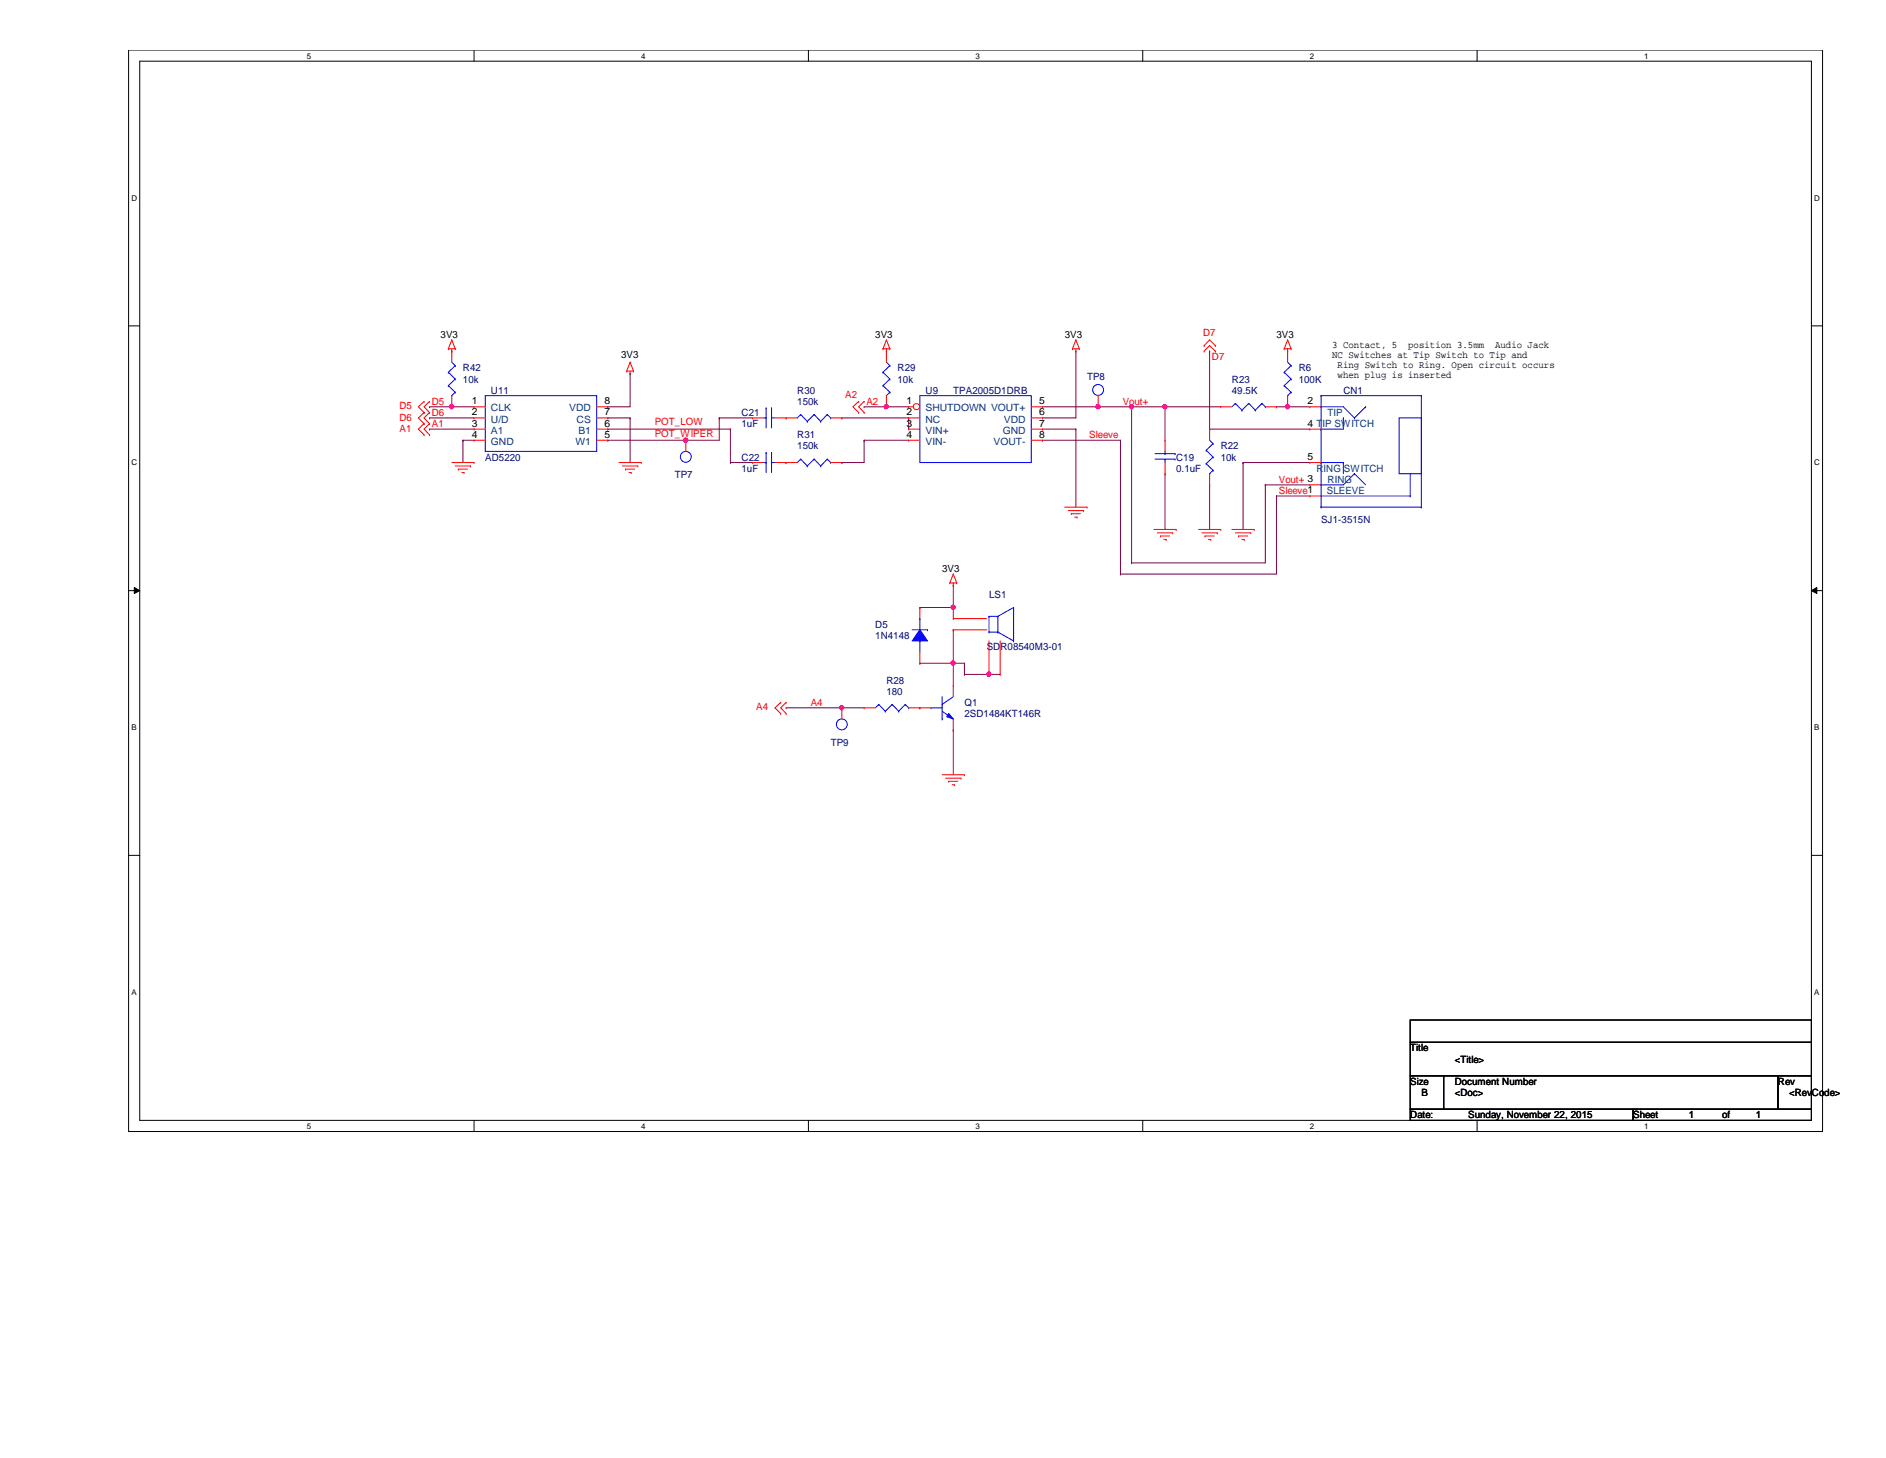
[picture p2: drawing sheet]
<svg xmlns="http://www.w3.org/2000/svg" width="279mm" height="216mm" viewBox="0 0 279 216" stroke-linecap="round" stroke-linejoin="round" font-family="sans-serif">
<path d="M19.1 7.4h250.9v160.2h-250.9zM20.7 9.1h247.7v156.8h-247.7z" fill="none" stroke="#000" stroke-width=".15"/>
<g fill="#fff">
<path d="M45.5 7.6h.6v1.3h-.6z"/>
<path d="M45.5 166.1h.6v1.3h-.6z"/>
</g>
<path d="M70.2 7.4v1.7M70.2 165.9v1.7" fill="none" stroke="#000" stroke-width=".15"/>
<g fill="#fff">
<path d="M95 7.6h.6v1.3h-.6z"/>
<path d="M95 166.1h.6v1.3h-.6z"/>
</g>
<path d="M119.8 7.4v1.7M119.8 165.9v1.7" fill="none" stroke="#000" stroke-width=".15"/>
<g fill="#fff">
<path d="M144.5 7.6h.6v1.3h-.6z"/>
<path d="M144.5 166.1h.6v1.3h-.6z"/>
</g>
<path d="M169.3 7.4v1.7M169.3 165.9v1.7" fill="none" stroke="#000" stroke-width=".15"/>
<g fill="#fff">
<path d="M194.1 7.6h.5v1.3h-.5z"/>
<path d="M194.1 166.1h.5v1.3h-.5z"/>
</g>
<path d="M218.8 7.4v1.7M218.8 165.9v1.7" fill="none" stroke="#000" stroke-width=".15"/>
<g fill="#fff">
<path d="M243.6 7.6h.6v1.3h-.6z"/>
<path d="M243.6 166.1h.6v1.3h-.6z"/>
<path d="M19.5 28.7h.8v1.3h-.8z"/>
<path d="M268.8 28.7h.8v1.3h-.8z"/>
<path d="M19.5 67.9h.8v1.3h-.8z"/>
<path d="M268.8 67.9h.8v1.3h-.8z"/>
</g>
<path d="M19.1 48.3h1.6M268.4 48.3h1.6" fill="none" stroke="#000" stroke-width=".15"/>
<g fill="#fff">
<path d="M19.5 107.1h.7v1.3h-.7z"/>
<path d="M268.8 107.1h.7v1.3h-.7z"/>
</g>
<path d="M19.1 87.5h1.6M19.9 87l.8 .5-.8 .4zM268.4 87.5l.8-.5v.9zM268.4 87.5h1.6" fill="none" stroke="#000" stroke-width=".15"/>
<path d="M19.9 87l.8 .5-.8 .4zM268.4 87.5l.8-.5v.9z" fill="#000"/>
<g fill="#fff">
<path d="M19.5 146.3h.7v1.3h-.7z"/>
<path d="M268.8 146.3h.7v1.3h-.7z"/>
</g>
<path d="M19.1 126.7h1.6M268.4 126.7h1.6" fill="none" stroke="#000" stroke-width=".15"/>
<path d="M136.3 98.2h.1M136.3 90h.1M136.3 98.2h4.9M136.3 90h4.9M141.2 93.3h.1M141.2 98.2h.1M141.2 90h.1M141.2 86.7h.1M141.2 86.7v4.9M141.2 93.3v8.2M141.2 108.1h.1M141.2 108.1v6.6" fill="none" stroke="#800040" stroke-width=".15"/>
<circle cx="141.2" cy="89.9" r=".32" fill="#f0f"/>
<circle cx="141.2" cy="89.9" r=".32" fill="none" stroke="#f0f" stroke-width=".15"/>
<path d="M131.3 60.2h.1M131.3 60.2h3.3M116.5 104.8h.1M116.5 104.8h8.2" fill="none" stroke="#800040" stroke-width=".15"/>
<circle cx="131.3" cy="60.2" r=".32" fill="#f0f"/>
<circle cx="131.3" cy="60.2" r=".32" fill="none" stroke="#f0f" stroke-width=".15"/>
<g fill="none" stroke="#800040" stroke-width=".15">
<path d="M159.4 52h.1M159.4 52v9.9h-5M179.2 52h.1M179.2 52v11.5M90 63.5h.1M90 63.5h18.2M108.2 68.5h.1M108.2 63.5h.1M108.2 68.5h3.3M108.2 63.5v5M124.7 61.9h.1M124.7 61.9h9.9"/>
<path d="M128 65.2h.1M128 65.2h6.6M128 65.2v3.3M154.4 61.9h.1M154.4 63.5h.1M154.4 65.2h.1M154.4 60.2h.1M154.4 63.5h5M154.4 65.2h11.6M154.4 60.2h13.2M159.4 63.5h.1M159.4 63.5v11.6"/>
<path d="M162.7 60.2h.1"/>
</g>
<circle cx="162.7" cy="60.2" r=".32" fill="#f0f"/>
<circle cx="162.7" cy="60.2" r=".32" fill="none" stroke="#f0f" stroke-width=".15"/>
<path d="M172.6 60.2h.1M172.6 60.2h8.2" fill="none" stroke="#800040" stroke-width=".15"/>
<circle cx="172.6" cy="60.2" r=".32" fill="#f0f"/>
<circle cx="172.6" cy="60.2" r=".32" fill="none" stroke="#f0f" stroke-width=".15"/>
<path d="M172.6 60.2h.1M172.6 60.2v5M189.1 60.2h.1M189.1 60.2h5M190.8 60.2h.1" fill="none" stroke="#800040" stroke-width=".15"/>
<circle cx="190.7" cy="60.2" r=".32" fill="#f0f"/>
<circle cx="190.7" cy="60.2" r=".32" fill="none" stroke="#f0f" stroke-width=".15"/>
<g fill="none" stroke="#800040" stroke-width=".15">
<path d="M93.3 55.3h.1M93.3 55.3v4.9h-3.3M68.6 65.2h.1M68.6 65.2v3.3M68.6 65.2h1.6M90 60.2h.1M90 65.2h.1M90 65.2h11.6M106.6 61.9h.1M106.6 61.9h4.9M172.6 70.1h.1M172.6 70.1v8.3"/>
<path d="M179.2 63.5h.1M179.2 71.8h.1M179.2 63.5h14.9M179.2 71.8v6.6M184.2 68.5h.1M184.2 68.5h9.9M184.2 68.5v9.9M187.5 71.8h.1M187.5 71.8h6.6M189.1 73.4h.1M189.1 73.4h5"/>
</g>
<circle cx="101.6" cy="65.2" r=".32" fill="#f0f"/>
<circle cx="101.6" cy="65.2" r=".32" fill="none" stroke="#f0f" stroke-width=".15"/>
<path d="M63.6 63.5h.1M63.6 61.9h.1M63.6 63.5h6.6M63.6 61.9h6.6M90 61.9h.1M90 61.9h3.3M93.3 61.9h.1M93.3 61.9v6.6M141.2 98.2h.1M141.2 98.2h1.7" fill="none" stroke="#800040" stroke-width=".15"/>
<circle cx="141.2" cy="98.2" r=".32" fill="#f0f"/>
<circle cx="141.2" cy="98.2" r=".32" fill="none" stroke="#f0f" stroke-width=".15"/>
<path d="M142.9 99.9h.1M142.9 99.9h5.3M146.5 99.9h.1" fill="none" stroke="#800040" stroke-width=".15"/>
<circle cx="146.5" cy="99.8" r=".32" fill="#f0f"/>
<circle cx="146.5" cy="99.8" r=".32" fill="none" stroke="#f0f" stroke-width=".15"/>
<path d="M66.9 60.2h.1M66.9 60.2h3.3M142.9 98.2h.1M142.9 98.2v1.7" fill="none" stroke="#800040" stroke-width=".15"/>
<circle cx="66.9" cy="60.2" r=".32" fill="#f0f"/>
<circle cx="66.9" cy="60.2" r=".32" fill="none" stroke="#f0f" stroke-width=".15"/>
<path d="M63.6 60.2h.1M63.6 60.2h3.3M101.6 65.2h.1M101.6 65.2h5M124.7 104.8h.1M124.7 104.8h3.3" fill="none" stroke="#800040" stroke-width=".15"/>
<circle cx="124.7" cy="104.8" r=".32" fill="#f0f"/>
<circle cx="124.7" cy="104.8" r=".32" fill="none" stroke="#f0f" stroke-width=".15"/>
<g fill="none" stroke="#800040" stroke-width=".15">
<path d="M106.6 61.9h.1M106.6 61.9v3.3M124.7 68.5h.1M124.7 68.5h3.3M128 60.2h.1M128 60.2h3.3M134.6 61.9h.1M134.6 61.9v1.6M166 65.2h.1M166 65.2v19.8M167.6 60.2h.1M167.6 60.2v23.2"/>
<path d="M189.1 73.4h.1M189.1 73.4v11.6h-23.1M166 85h.1"/>
</g>
<circle cx="167.6" cy="60.2" r=".32" fill="#f0f"/>
<circle cx="167.6" cy="60.2" r=".32" fill="none" stroke="#f0f" stroke-width=".15"/>
<path d="M167.6 60.2h.1M167.6 60.2h5M187.5 71.8h.1M187.5 71.8v11.6h-19.9M167.6 83.4h.1" fill="none" stroke="#800040" stroke-width=".15"/>
<g fill="none" stroke="#f00" stroke-width=".15">
<path d="M62.8 59.4h.1M62.8 59.4l-.8 .8 .8 .9M63.6 59.4h.1M63.6 59.4l-.8 .8 .8 .9M66.4 51.6h.1M66.4 51.6h1M66.9 52h.1M66.9 50.3h.1M66.9 51.6v.4M66.9 50.3l-.5 1.3M66.9 50.3l.5 1.3M67.4 51.6h.1"/>
<path d="M92.8 54.9h.1M92.8 54.9h1.1M93.3 55.3h.1M93.3 53.6h.1M93.3 54.9v.4M93.3 53.6l-.5 1.3M93.3 53.6l.6 1.3M93.9 54.9h.1M127.2 59.4h.1M127.2 59.4l-.8 .8 .8 .9M128 59.4h.1M128 59.4l-.8 .8 .8 .9"/>
<path d="M130.8 51.6h.1M130.8 51.6h1M131.3 52h.1M131.3 50.3h.1M131.3 51.6v.4M131.3 50.3l-.5 1.3M131.3 50.3l.5 1.3M131.8 51.6h.1M158.9 51.6h.1M158.9 51.6h1M159.4 52h.1M159.4 50.3h.1"/>
<path d="M159.4 51.6v.4M159.4 50.3l-.5 1.3M159.4 50.3l.5 1.3M159.9 51.6h.1M178.4 51.2h.1M178.4 52h.1M178.4 51.2l.8-.9 .8 .9M178.4 52l.8-.8 .8 .8M180 51.2h.1M180 52h.1M190.2 51.6h.1M190.2 51.6h1.1"/>
<path d="M190.8 52h.1M190.8 50.3h.1M190.8 51.6v.4M190.8 50.3l-.6 1.3M190.8 50.3l.5 1.3M191.3 51.6h.1M62.8 61.1h.1M62.8 62.7h.1M62.8 64.4h.1M62.8 61.1l-.8 .8 .8 .8M62.8 62.7l-.8 .8 .8 .9M63.6 61.1h.1"/>
<path d="M63.6 62.7h.1M63.6 64.4h.1M63.6 61.1l-.8 .8 .8 .8M63.6 62.7l-.8 .8 .8 .9M66.9 68.5h3.3M67.4 69h2.3M67.9 69.5h.1M67.9 69.5h1.4M68.4 70h.3M68.7 70h.1M69.7 69h.1M70.2 68.5h.1"/>
<path d="M91.7 68.5h3.3M92.2 69h2.3M92.7 69.5h.1M92.7 69.5h1.3M93.2 70h.3M93.5 70h.1M94.5 69h.1M95 68.5h.1M127.2 61.1h.1M128 61.1h.1M157.7 75.1h3.3M158.2 75.6h2.3"/>
<path d="M158.7 76.1h.1M158.7 76.1h1.4M159.2 76.6h.4M159.6 76.6h.1M160.5 75.6h.1M161 75.1h.1M170.9 78.4h3.3M171.5 78.9h2.2M171.9 79.4h.1M171.9 79.4h1.4M172.4 79.9h.4M172.8 79.9h.1"/>
<path d="M173.7 78.9h.1M174.2 78.4h.1M177.5 78.4h3.3M178.1 78.9h2.2M178.5 79.4h.1M178.5 79.4h1.4M179 79.9h.4M179.4 79.9h.1M180.3 78.9h.1M180.8 78.4h.1M182.5 78.4h3.3M183 78.9h2.3"/>
<path d="M183.5 79.4h.1M183.5 79.4h1.3M184 79.9h.3M184.3 79.9h.1M185.3 78.9h.1M185.8 78.4h.1M140.7 86.3h.1M140.7 86.3h1M141.2 86.7h.1M141.2 85h.1M141.2 91.6h.1M141.2 93.3h.1"/>
<path d="M141.2 86.3v.4M141.2 85l-.5 1.3M141.2 85l.5 1.3M141.2 91.6h5M141.2 93.3h5M141.7 86.3h.1M146.5 99.9h.1M146.5 94.9v5M148.2 99.9h.1M148.2 94.9v5M115.7 104h.1M115.7 105.7h.1"/>
<path d="M115.7 104l-.9 .8 .9 .9M116.5 104h.1M116.5 105.7h.1M116.5 104l-.8 .8 .8 .9M128 104.8h.1M128 104.8h1.7M134.6 104.8h1.7M136.3 104.8h.1M139.6 114.7h3.3M140.1 115.2h2.3M140.5 115.7h.1M140.5 115.7h1.4"/>
<path d="M141.1 116.2h.3M141.4 116.2h.1M142.4 115.2h.1M142.9 114.7h.1"/>
</g>
<path d="M208.9 151h59.5v3.3h-59.5zM208.9 154.3h59.5v5h-59.5zM208.9 159.3h5v5h-5zM213.9 159.3h49.5v5h-49.5zM263.4 159.3h5v5h-5zM208.9 164.3h33v1.6h-33zM241.9 164.3h26.5v1.6h-26.5z" fill="none" stroke="#000" stroke-width=".15"/>
<g fill="none" stroke="#00f" stroke-width=".15">
<path d="M136.3 58.6h16.5v9.9h-16.5zM146.5 91.3h.1M146.5 93.6h.1M146.5 91.3h1.3M146.5 91.3v2.3M146.5 93.6h1.3M147.8 93.6h.1M147.8 91.3h.1M147.8 93.6l2.4 1.3M147.8 91.3v2.3M150.2 90h.1M150.2 94.9h.1"/>
<path d="M150.2 90l-2.4 1.3M150.2 90v4.9M130.2 104.3h.1M130.2 104.3l-.5 .5M130.2 104.3l.9 1M131.1 105.3h.1M132.2 104.3h.1M132.2 104.3l-1.1 1M132.2 104.3l.9 1M133.1 105.3h.1M134.1 104.3h.1M134.1 104.3l-1 1"/>
<path d="M134.1 104.3l.5 .5M134.6 104.8h.1"/>
</g>
<circle cx="135.8" cy="60.2" r=".46" fill="#fff"/>
<g fill="none" stroke="#f00" stroke-width=".15">
<path d="M66.9 52h.1M66.9 52v1.6M66.9 58.6v1.6M131.3 52h.1M131.3 52v1.6M131.3 58.6v1.6M190.8 52h.1M190.8 52v1.6M190.8 58.6v1.6M66.9 60.2h.1M70.2 60.2h.1M70.2 61.9h.1"/>
<path d="M70.2 63.5h.1M70.2 65.2h.1M70.2 60.2h1.7M70.2 61.9h1.7M70.2 63.5h1.7M70.2 65.2h1.7M88.4 60.2h1.6M88.4 61.9h1.6M88.4 63.5h1.6M88.4 65.2h1.6M90 65.2h.1M90 63.5h.1"/>
<path d="M90 61.9h.1M90 60.2h.1M101.6 65.2h.1M101.6 65.2v1.6M111.5 61.9h.1M111.5 61.9h1.7M114.8 61.9h3.3M116.5 61.9h.1M123.1 61.9h1.6M124.7 61.9h.1M131.3 60.2h.1M134.6 60.2h.1"/>
<path d="M134.6 61.9h.1M134.6 63.5h.1M134.6 65.2h.1M134.6 60.2h.7M134.6 61.9h1.7M134.6 63.5h1.7M134.6 65.2h1.7M152.8 60.2h1.6M152.8 61.9h1.6M152.8 63.5h1.6M152.8 65.2h1.6M154.4 60.2h.1"/>
<path d="M154.4 61.9h.1M154.4 63.5h.1M154.4 65.2h.1M179.2 63.5h.1M179.2 71.8h.1M179.2 63.5v1.7M179.2 70.1v1.7M190.8 60.2h.1M194.1 73.4h.1M194.1 60.2h.1M194.1 71.8h.1M194.1 63.5h.1"/>
<path d="M194.1 68.5h.1M194.1 60.2h1.6M194.1 63.5h1.6M194.1 73.4h1.6M194.1 71.8h1.6M194.1 68.5h1.6"/>
<circle cx="135.8" cy="60.2" r=".46"/>
</g>
<g fill="none" stroke="#00f" stroke-width=".15">
<path d="M66.4 55.1h.1M66.4 57.1h.1M66.4 55.1l1 1M66.4 57.1l1 1M66.9 58.6h.1M66.9 53.6l.5 .5M67.4 54.1h.1M67.4 56.1h.1M67.4 58.1h.1M67.4 54.1l-1 1M67.4 56.1l-1 1M67.4 58.1l-.5 .5"/>
<path d="M71.9 58.6h16.5v8.2h-16.5zM130.8 55.1h.1M130.8 57.1h.1M130.8 55.1l1 1M130.8 57.1l1 1M131.3 58.6h.1M131.3 53.6l.5 .5M131.8 54.1h.1M131.8 56.1h.1M131.8 58.1h.1M131.8 54.1l-1 1M131.8 56.1l-1 1"/>
<path d="M131.8 58.1l-.5 .5M190.2 55.1h.1M190.2 57.1h.1M190.2 55.1l1.1 1M190.2 57.1l1.1 1M190.8 58.6h.1M190.8 53.6l.5 .5M191.3 54.1h.1M191.3 56.1h.1M191.3 58.1h.1M191.3 58.1l-.5 .5M191.3 54.1l-1.1 1"/>
<path d="M191.3 56.1l-1.1 1M195.7 58.6h.1M195.7 58.6h14.9M195.7 58.6v16.5M210.6 58.6h.1M210.6 58.6v16.5M113.2 61.9h.3M113.5 61.9h.1M113.5 60.4h.1M113.5 60.4v3M114.3 60.4h.1M114.3 61.9h.1"/>
<path d="M114.3 61.9h.5M114.3 60.4v3M118.6 61.4h.1M118.6 61.4l-.5 .5M118.6 61.4l1 1M119.6 62.4h.1M120.6 61.4h.1M120.6 61.4l-1 1M120.6 61.4l1 1M121.6 62.4h.1M122.6 61.4h.1M122.6 61.4l-1 1"/>
<path d="M122.6 61.4l.5 .5M123.1 61.9h.1M178.7 66.7h.1M178.7 68.7h.1M178.7 66.7l1 1M178.7 68.7l1 .9M179.2 70.1h.1M179.2 65.2l.5 .5M179.7 65.7h.1M179.7 67.7h.1M179.7 69.6h.1M179.7 65.7l-1 1"/>
<path d="M179.7 67.7l-1 1M179.7 69.6l-.5 .5M195.7 73.4h.1M195.7 71.8h.1M195.7 60.2h.1M195.7 63.5h.1M195.7 68.5h.1M195.7 75.1h.1M195.7 73.4h13.2M195.7 60.2h3.3l1.7 1.7M195.7 68.5h3.3M195.7 75.1h14.9"/>
<path d="M199 61.9h.1M199 68.5h.1M199 61.9v1.6h-3.3M199 68.5v1.6M200.7 70.1h.1M200.7 61.9h.1M200.7 70.1l1.6 1.7M200.7 70.1l-1.7 1.7h-3.3M202.3 60.2h.1M202.3 60.2l-1.6 1.7M207.3 61.9h3.3v8.2h-3.3zM208.9 73.4h.1"/>
<path d="M208.9 70.1v3.3M210.6 75.1h.1M135.1 93.3h2.3M136.3 94.9h.1M136.3 91.6h.1M136.3 91.6v1.7M136.3 94.9v1.7M137.4 93.3h.1"/>
<circle cx="101.6" cy="67.6" r=".81"/>
</g>
<path d="M136.3 93.3l1.1 1.6h-2.3z" fill-rule="evenodd" fill="#00f"/>
<g fill="none" stroke="#00f" stroke-width=".15">
<path d="M183 59.7h.1M183 59.7l-.5 .5M183 59.7l1 1M185 59.7h.1M185 59.7l-1 1M185 59.7l1 1M186.9 59.7h.1M186.9 59.7l-.9 1M186.9 59.7l.6 .5M113.2 68.5h.3M113.5 68.5h.1M113.5 67h.1"/>
<path d="M113.5 67v3M114.3 67h.1M114.3 68.5h.1M114.3 68.5h.5M114.3 67v3M118.6 68h.1M118.6 68l-.5 .5M118.6 68l1 1M119.6 69h.1M120.6 68h.1M120.6 68l-1 1M120.6 68l1 1"/>
<path d="M121.6 69h.1M122.6 68h.1M122.6 68l-1 1M122.6 68l.5 .5M123.1 68.5h.1M171.1 68h3M171.1 67.2h3M172.6 67.2h.1M172.6 68h.1M172.6 66.8v.4M172.6 68v.5M174.1 68h.1"/>
<path d="M174.1 67.2h.1M184 60.7h.1M186 60.7h.1M187.5 60.2h.1M136.3 93.3l1.1 1.6h-2.3zM137.9 104.8h.1M137.9 104.8h1.7M139.6 104.3h.1M139.6 106.5h.1M139.6 105.3l1.6 1.2M139.6 103.2v3.3M141.2 106.5h.1"/>
<path d="M141.2 103.2l-1.6 1.1"/>
</g>
<g fill="none" stroke="#f00" stroke-width=".15">
<path d="M111.5 68.5h.1M111.5 68.5h1.7M114.8 68.5h3.3M116.5 68.5h.1M123.1 68.5h1.6M124.7 68.5h.1M172.6 65.2h.1M172.6 70.1h.1M172.6 65.2v1.6M172.6 68.5v1.6M180.8 60.2h.1M180.8 60.2h1.7"/>
<path d="M187.5 60.2h1.6M189.1 60.2h.1M136.3 98.2h.1M136.3 90h.1M136.3 90v1.6M136.3 96.6v1.6"/>
</g>
<path d="M140.5 105.7l.7 .8-.9-.4z" fill="#00f"/>
<g fill="none" stroke="#00f" stroke-width=".15">
<path d="M140.5 105.7l.7 .8-.9-.4z"/>
<circle cx="162.7" cy="57.7" r=".81"/>
<circle cx="124.7" cy="107.3" r=".81"/>
</g>
<path d="M162.7 58.6v1.6M162.7 60.2h.1M124.7 104.8h.1M124.7 104.8v1.7M136.3 104.8h.1M136.3 104.8h1.6M141.2 101.5h.1M141.2 108.1h.1M141.2 101.5v1.7M141.2 106.5v1.6" fill="none" stroke="#f00" stroke-width=".15"/>
<circle cx="141.2" cy="89.9" r=".32" fill="#f0f"/>
<circle cx="141.2" cy="89.9" r=".32" fill="none" stroke="#f0f" stroke-width=".15"/>
<circle cx="131.3" cy="60.2" r=".32" fill="#f0f"/>
<circle cx="131.3" cy="60.2" r=".32" fill="none" stroke="#f0f" stroke-width=".15"/>
<circle cx="162.7" cy="60.2" r=".32" fill="#f0f"/>
<circle cx="162.7" cy="60.2" r=".32" fill="none" stroke="#f0f" stroke-width=".15"/>
<circle cx="172.6" cy="60.2" r=".32" fill="#f0f"/>
<circle cx="172.6" cy="60.2" r=".32" fill="none" stroke="#f0f" stroke-width=".15"/>
<circle cx="190.7" cy="60.2" r=".32" fill="#f0f"/>
<circle cx="190.7" cy="60.2" r=".32" fill="none" stroke="#f0f" stroke-width=".15"/>
<circle cx="101.6" cy="65.2" r=".32" fill="#f0f"/>
<circle cx="101.6" cy="65.2" r=".32" fill="none" stroke="#f0f" stroke-width=".15"/>
<circle cx="141.2" cy="98.2" r=".32" fill="#f0f"/>
<circle cx="141.2" cy="98.2" r=".32" fill="none" stroke="#f0f" stroke-width=".15"/>
<circle cx="146.5" cy="99.8" r=".32" fill="#f0f"/>
<circle cx="146.5" cy="99.8" r=".32" fill="none" stroke="#f0f" stroke-width=".15"/>
<circle cx="66.9" cy="60.2" r=".32" fill="#f0f"/>
<circle cx="66.9" cy="60.2" r=".32" fill="none" stroke="#f0f" stroke-width=".15"/>
<circle cx="124.7" cy="104.8" r=".32" fill="#f0f"/>
<circle cx="124.7" cy="104.8" r=".32" fill="none" stroke="#f0f" stroke-width=".15"/>
<circle cx="167.6" cy="60.2" r=".32" fill="#f0f"/>
<circle cx="167.6" cy="60.2" r=".32" fill="none" stroke="#f0f" stroke-width=".15"/>
<g font-size="1.5">
<text x="65.3" y="50">3V3</text>
<text x="92" y="53">3V3</text>
<text x="129.7" y="50">3V3</text>
<text x="157.7" y="50">3V3</text>
<text x="189.1" y="50">3V3</text>
<text x="197.4" y="51.6">3 Contact, 5</text>
<text x="197.4" y="53">NC Switches at Tip Switch to Tip and</text>
<text x="208.6" y="51.6">position 3.5mm</text>
<text x="221.5" y="51.6">Audio Jack</text>
<text x="69.9" y="59.9">1</text>
<text x="89.5" y="59.9">8</text>
<text x="134.3" y="59.9">1</text>
<text x="153.9" y="59.9">5</text>
<text x="193.7" y="59.9">2</text>
<text x="198.2" y="54.5">Ring Switch to Ring. Open circuit occurs</text>
<text x="198.2" y="56">when plug is inserted</text>
<text x="69.9" y="61.5">2</text>
<text x="69.9" y="63.2">3</text>
<text x="69.9" y="64.8">4</text>
<text x="89.5" y="64.8">5</text>
<text x="89.5" y="63.2">6</text>
<text x="89.5" y="61.5">7</text>
<text x="134.3" y="61.5">2</text>
<text x="134.3" y="63.2">3</text>
<text x="134.3" y="64.8">4</text>
<text x="153.9" y="61.5">6</text>
<text x="153.9" y="63.2">7</text>
<text x="153.9" y="64.8">8</text>
<text x="193.7" y="63.2">4 TIP SWITCH</text>
<text x="193.7" y="68.1">5</text>
<text x="139.6" y="84.7">3V3</text>
<text x="208.9" y="155.7">Title</text>
<text x="208.9" y="160.7">Size</text>
<text x="215.5" y="160.7">Document Number</text>
<text x="215.5" y="157.4">&lt;Title&gt;</text>
<text x="263.4" y="160.7">Rev</text>
<text x="208.9" y="165.6">Date:</text>
<text x="210.6" y="162.3">B</text>
<text x="215.5" y="162.3">&lt;Doc&gt;</text>
<text x="217.5" y="165.6">Sunday, November 22, 2015</text>
<text x="241.9" y="165.6">Sheet</text>
<text x="250.2" y="165.6">1</text>
<text x="255.1" y="165.6">of</text>
<text x="260.1" y="165.6">1</text>
<text x="265" y="162.3">&lt;RevCode&gt;</text>
</g>
<g font-size="1.5" fill="#f00">
<text x="178.2" y="49.7">D7</text>
<text x="179.5" y="53.3">D7</text>
<text x="64" y="59.9">D5</text>
<text x="125.2" y="59">A2</text>
<text x="128.4" y="59.9">A2</text>
<text x="166.3" y="59.9">Vout+</text>
<text x="59.2" y="62.3">D6</text>
<text x="59.2" y="63.9">A1</text>
<text x="59.2" y="60.6">D5</text>
<text x="64" y="63.2">A1</text>
<text x="64" y="61.6">D6</text>
<text x="97" y="63">POT_LOW</text>
<text x="97" y="64.6">POT_WIPER</text>
<text x="161.4" y="64.9">Sleeve</text>
<text x="189.4" y="71.5">Vout+ 3</text>
<text x="189.4" y="73.1">Sleeve1</text>
<text x="112" y="105.2">A4</text>
<text x="120.1" y="104.5">A4</text>
</g>
<g font-size="1.5" fill="#000080">
<text x="68.6" y="55">R42</text>
<text x="68.6" y="56.6">10k</text>
<text x="72.7" y="58.3">U11</text>
<text x="118.1" y="58.3">R30</text>
<text x="118.1" y="59.9">150k</text>
<text x="133" y="55">R29</text>
<text x="133" y="56.6">10k</text>
<text x="137.1" y="58.3">U9</text>
<text x="141.2" y="58.3">TPA2005D1DRB</text>
<text x="161" y="56.3">TP8</text>
<text x="182.5" y="56.6">R23</text>
<text x="182.5" y="58.3">49.5K</text>
<text x="192.4" y="55">R6</text>
<text x="192.4" y="56.6">100K</text>
<text x="199" y="58.3">CN1</text>
<text x="109.9" y="61.6">C21</text>
<text x="109.9" y="63.2">1uF</text>
<text x="118.1" y="64.9">R31</text>
<text x="71.9" y="68.2">AD5220</text>
<text x="99.9" y="70.8">TP7</text>
<text x="109.9" y="68.2">C22</text>
<text x="109.9" y="69.8">1uF</text>
<text x="118.1" y="66.5">150k</text>
<text x="174.2" y="68.2">C19</text>
<text x="174.2" y="69.8">0.1uF</text>
<text x="180.8" y="66.5">R22</text>
<text x="180.8" y="68.2">10k</text>
<text x="195.7" y="77.4">SJ1-3515N</text>
<text x="146.5" y="88.5">LS1</text>
<text x="129.7" y="93">D5</text>
<text x="129.7" y="94.6">1N4148</text>
<text x="131.3" y="101.2">R28</text>
<text x="146.2" y="96.3">SDR08540M3-01</text>
<text x="131.3" y="102.9">180</text>
<text x="142.9" y="104.5">Q1</text>
<text x="142.9" y="106.2">2SD1484KT146R</text>
<text x="123.1" y="110.4">TP9</text>
</g>
<g font-size="1.5" fill="#004080">
<text x="72.7" y="60.9">CLK</text>
<text x="72.7" y="62.6">U/D</text>
<text x="72.7" y="64.2">A1</text>
<text x="72.7" y="65.9">GND</text>
<text x="84.3" y="60.9">VDD</text>
<text x="85.3" y="65.9">W1</text>
<text x="85.4" y="62.6">CS</text>
<text x="85.7" y="64.2">B1</text>
<text x="137.1" y="60.9">SHUTDOWN VOUT+</text>
<text x="137.1" y="62.6">NC</text>
<text x="137.1" y="64.2">VIN+</text>
<text x="137.1" y="65.9">VIN-</text>
<text x="147.2" y="65.9">VOUT-</text>
<text x="148.5" y="64.2">GND</text>
<text x="148.7" y="62.6">VDD</text>
<text x="196.7" y="61.6">TIP</text>
<text x="195" y="69.8">RING SWITCH</text>
<text x="196.7" y="71.5">RING</text>
<text x="196.6" y="73.2">SLEEVE</text>
</g>
<g font-size="1.2">
<text x="45.5" y="8.7">5</text>
<text x="95" y="8.7">4</text>
<text x="144.5" y="8.7">3</text>
<text x="194.1" y="8.7">2</text>
<text x="243.6" y="8.7">1</text>
<text x="19.5" y="29.7">D</text>
<text x="268.8" y="29.7">D</text>
<text x="19.5" y="68.9">C</text>
<text x="268.8" y="68.9">C</text>
<text x="19.5" y="108.1">B</text>
<text x="268.8" y="108.1">B</text>
<text x="19.5" y="147.3">A</text>
<text x="268.8" y="147.3">A</text>
<text x="45.5" y="167.2">5</text>
<text x="95" y="167.2">4</text>
<text x="144.5" y="167.2">3</text>
<text x="194.1" y="167.2">2</text>
<text x="243.6" y="167.2">1</text>
</g>
</svg>
